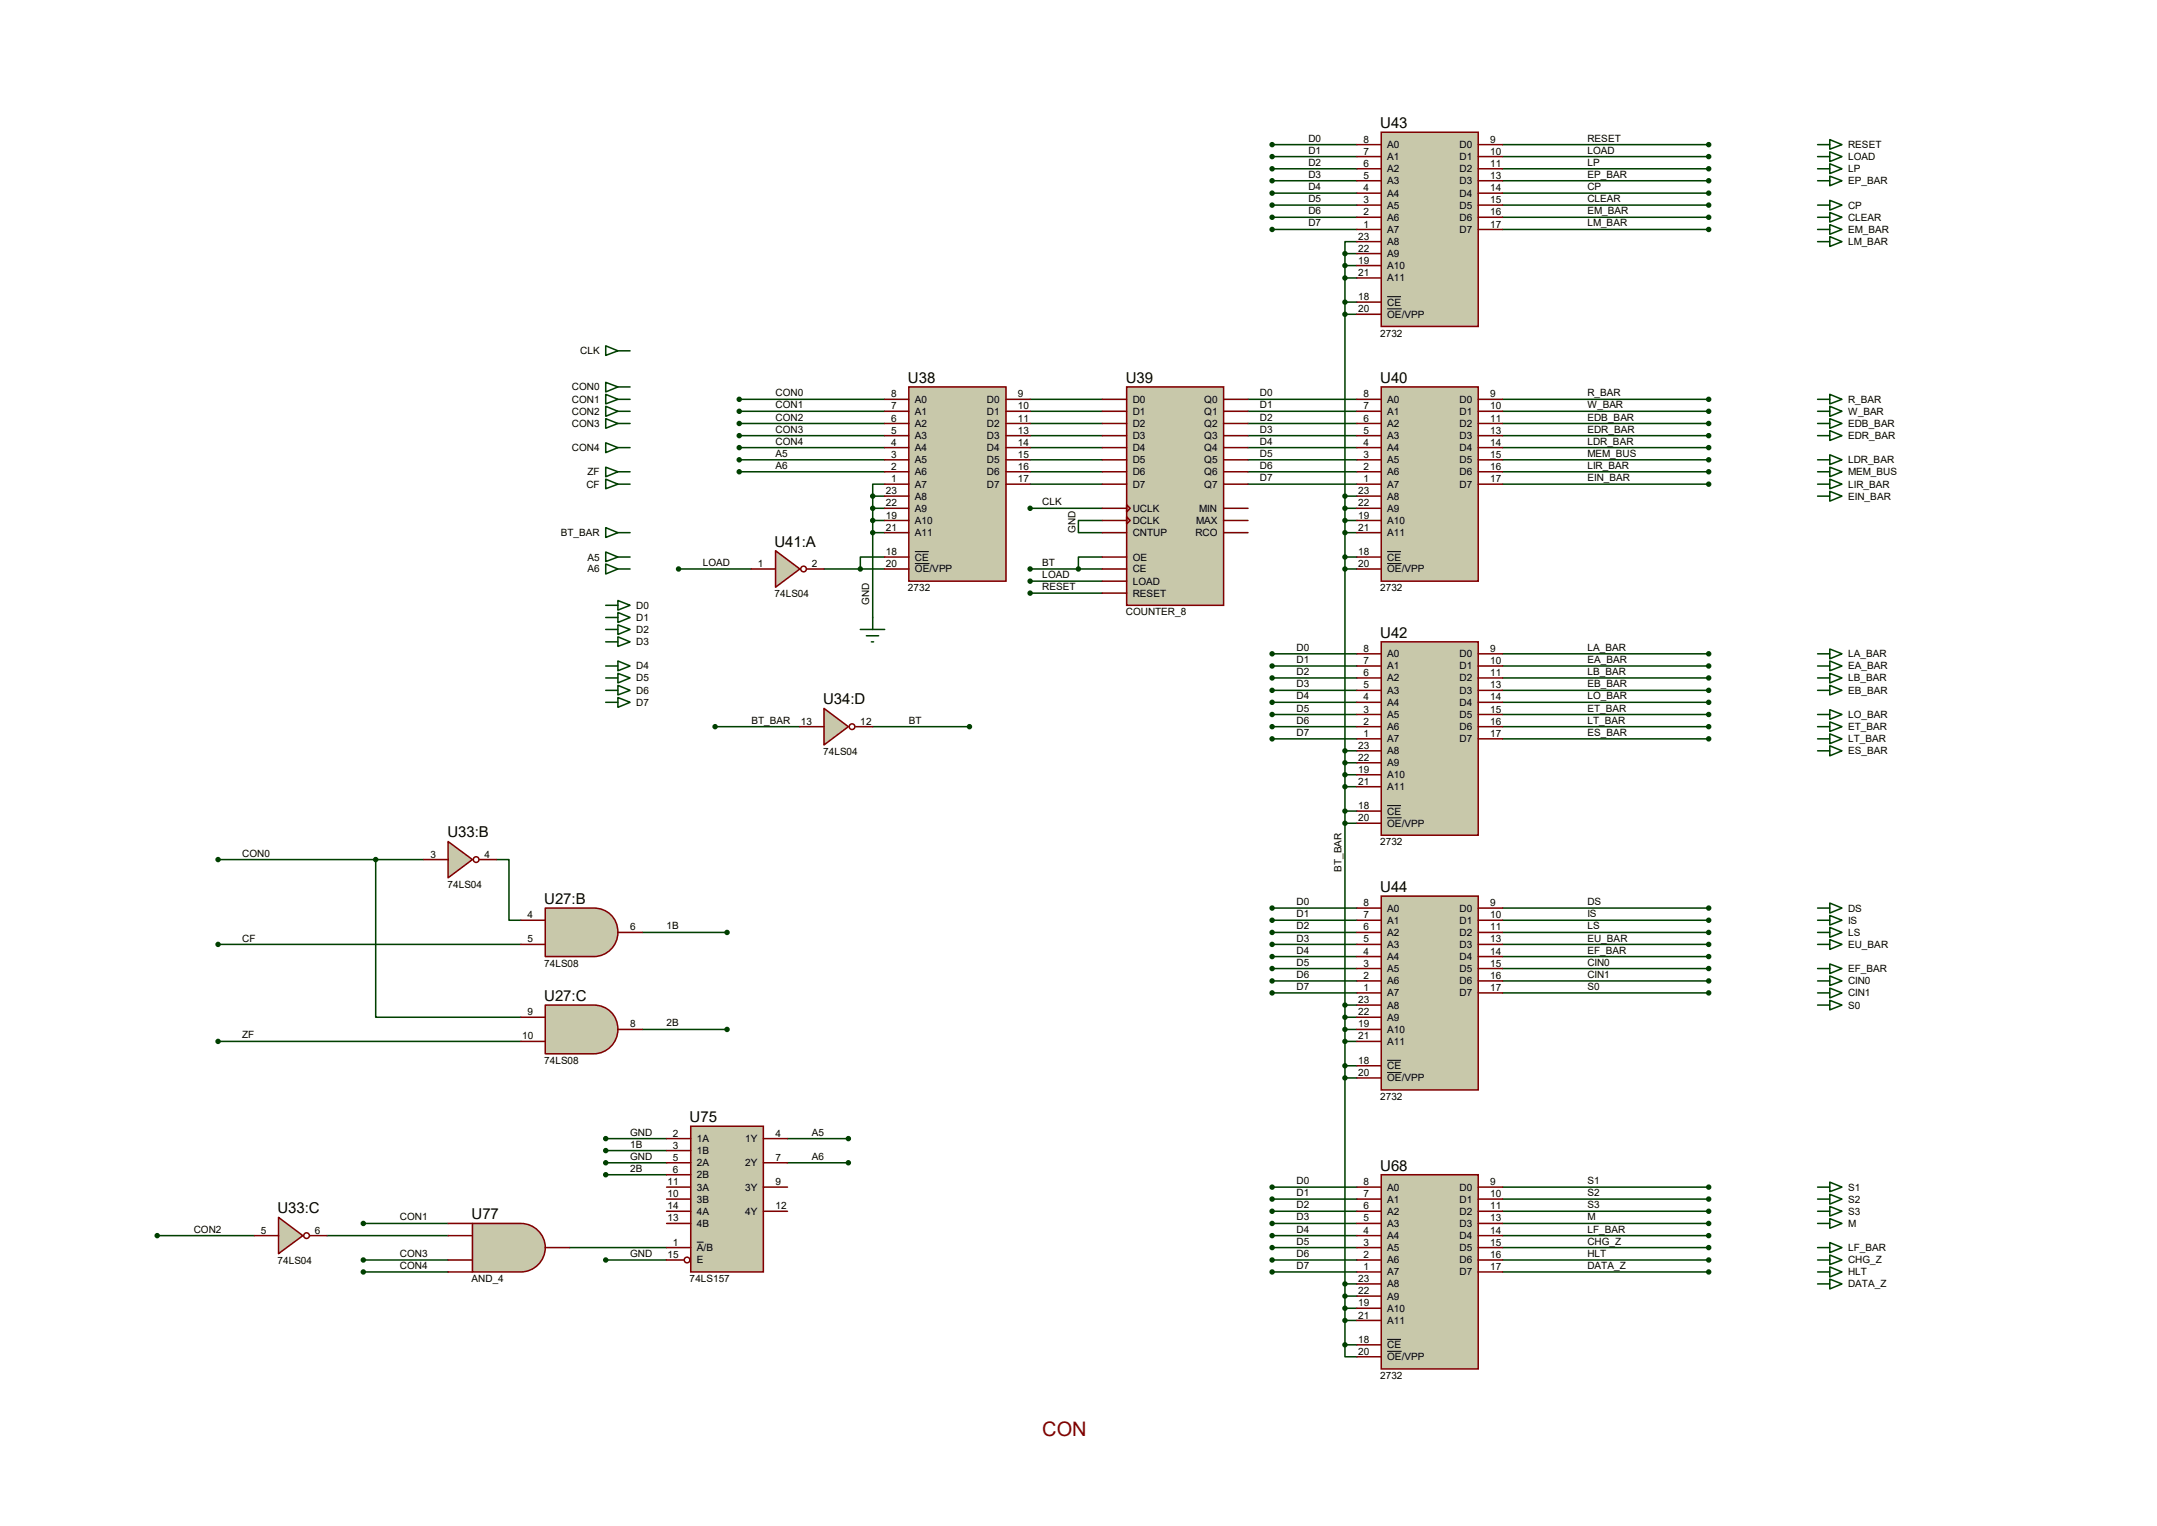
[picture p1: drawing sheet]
<svg xmlns="http://www.w3.org/2000/svg" width="420mm" height="297mm" viewBox="0 0 420 297" stroke-linecap="round" stroke-linejoin="round" font-family="sans-serif">
<g fill="none" stroke="#004000" stroke-width=".3">
<path d="M247.7 28.2h16.5M247.7 30.5h16.5M247.7 32.9h16.5M247.7 35.2h16.5M247.7 37.6h16.5M247.7 39.9h16.5M292.6 28.2h40.1M292.6 30.5h40.1M292.6 32.9h40.1M292.6 35.2h40.1M292.6 37.6h40.1M292.6 39.9h40.1"/>
<path d="M353.9 32.9h2.4M353.9 35.2h2.4M353.9 39.9h2.4M356.3 31.9l2.3 1-2.3 .9zM356.3 34.3l2.3 .9-2.3 1zM356.3 39l2.3 .9-2.3 1zM247.7 42.3h16.5M247.7 44.7h16.5M261.9 49.4v212.3M261.9 49.4h2.3M261.9 51.7h2.3M261.9 54.1h2.3"/>
<path d="M261.9 58.8h2.3M264.2 47h-2.3v2.4M292.6 42.3h40.1M292.6 44.7h40.1M353.9 42.3h2.4M353.9 47h2.4M356.3 41.4l2.3 .9-2.3 .9zM356.3 46.1l2.3 .9-2.3 1zM117.9 74.4l2.4 .9-2.4 1zM117.9 76.8l2.4 .9-2.4 .9zM117.9 79.1l2.4 1-2.4 .9zM120.3 77.7h2.4"/>
<path d="M120.3 75.3h2.4M143.9 77.7h28.4M200.6 77.7h14M243 77.7h21.2M261.9 61.2h2.3M292.6 77.7h40.1M353.9 77.7h2.4M356.3 76.8l2.3 .9-2.3 .9zM356.3 79.1l2.3 1-2.3 .9zM117.9 81.5l2.4 .9-2.4 1zM117.9 86.2l2.4 .9-2.4 1zM120.3 80.1h2.4"/>
<path d="M120.3 82.4h2.4M120.3 87.1h2.4M143.9 80.1h28.4M143.9 82.4h28.4M143.9 84.8h28.4M143.9 87.1h28.4M143.9 89.5h28.4M143.9 91.8h28.4M169.9 98.9h2.4M169.9 96.6v23.6M169.9 96.6h2.4M172.3 94.2h-2.4v2.4"/>
<path d="M200.6 98.9h14M200.6 80.1h14M200.6 82.4h14M200.6 84.8h14M200.6 87.1h14M200.6 89.5h14M200.6 91.8h14M200.6 94.2h14M243 80.1h21.2M243 82.4h21.2M243 84.8h21.2M243 87.1h21.2"/>
<path d="M243 89.5h21.2M243 91.8h21.2M243 94.2h21.2M261.9 98.9h2.3M261.9 96.6h2.3M292.6 80.1h40.1M292.6 82.4h40.1M292.6 84.8h40.1M292.6 87.1h40.1M292.6 89.5h40.1M292.6 91.8h40.1M292.6 94.2h40.1"/>
<path d="M353.9 80.1h2.4M132.1 110.7h14.2M160.4 110.7h11.9M169.9 101.3h2.4M169.9 103.7h2.4M172.3 108.4h-4.8v2.3M200.6 110.7h14M200.6 113.1h14M200.6 115.4h14M214.6 101.3h-4.6v2.4h4.6M214.6 108.4h-4.6v2.3M261.9 101.3h2.3"/>
<path d="M261.9 103.7h2.3M261.9 108.4h2.3M261.9 110.7h2.3M247.7 127.3h16.5M247.7 129.6h16.5M247.7 132h16.5M247.7 134.4h16.5M247.7 136.7h16.5M247.7 139.1h16.5M292.6 127.3h40.1M292.6 129.6h40.1M292.6 132h40.1"/>
<path d="M292.6 134.4h40.1M292.6 136.7h40.1M292.6 139.1h40.1M139.2 141.4h16.5M169.9 141.4h18.9M247.7 141.4h16.5M247.7 143.8h16.5M261.9 148.5h2.3M261.9 150.8h2.3M261.9 153.1h2.3M261.9 157.9h2.3M261.9 146.1h2.3"/>
<path d="M292.6 141.4h40.1M292.6 143.8h40.1M42.5 167.3h40M73.2 167.3v30.7h28.2M96.7 167.3h2.4v11.8h2.3M247.7 176.7h16.5M247.7 179.1h16.5M261.9 160.2h2.3M292.6 176.7h40.1M292.6 179.1h40.1M42.5 183.8h58.9M125.1 181.5h16.5"/>
<path d="M247.7 181.5h16.5M247.7 183.8h16.5M247.7 186.2h16.5M247.7 188.5h16.5M247.7 190.9h16.5M247.7 193.3h16.5M261.9 198h2.3M261.9 195.6h2.3M292.6 181.5h40.1M292.6 183.8h40.1M292.6 186.2h40.1M292.6 188.5h40.1"/>
<path d="M292.6 190.9h40.1M292.6 193.3h40.1M42.5 202.7h58.9M125.1 200.4h16.5M261.9 200.4h2.3M261.9 202.7h2.3M261.9 207.4h2.3M261.9 209.8h2.3M70.7 238.1h16.5M117.9 221.6h11.9M117.9 226.3h11.9M117.9 228.6h11.9"/>
<path d="M117.9 223.9h11.9M153.3 221.6h11.9M153.3 226.3h11.9M247.7 231.1h16.5M247.7 233.4h16.5M247.7 235.8h16.5M247.7 238.1h16.5M292.6 231.1h40.1M292.6 233.4h40.1M292.6 235.8h40.1M292.6 238.1h40.1M30.6 240.5h18.9"/>
<path d="M63.7 240.5h23.5M70.7 245.2h16.5M70.7 247.6h16.5M110.9 242.8h18.9M117.9 245.2h11.9M247.7 240.5h16.5M247.7 242.8h16.5M247.7 245.2h16.5M247.7 247.6h16.5M261.9 249.9h2.3M261.9 252.3h2.3M261.9 254.6h2.3"/>
<path d="M261.9 257h2.3M292.6 240.5h40.1M292.6 242.8h40.1M292.6 245.2h40.1M292.6 247.6h40.1M261.9 261.7v2.4h2.3M261.9 261.7h2.3"/>
</g>
<path d="M177 75.3h18.9v37.8h-18.9z" fill="#c8c8aa" stroke="#800000" stroke-width=".3"/>
<g fill="none" stroke="#800000" stroke-width=".3">
<path d="M172.3 77.7h4.7M195.9 77.7h4.7M172.3 80.1h4.7M172.3 82.4h4.7M172.3 84.8h4.7M172.3 87.1h4.7M172.3 89.5h4.7M172.3 91.8h4.7M172.3 94.2h4.7M172.3 96.6h4.7M172.3 98.9h4.7M195.9 80.1h4.7"/>
<path d="M195.9 82.4h4.7M195.9 84.8h4.7M195.9 87.1h4.7M195.9 89.5h4.7M195.9 91.8h4.7M195.9 94.2h4.7M172.3 101.3h4.7M172.3 103.7h4.7M172.3 108.4h4.7M172.3 110.7h4.7"/>
</g>
<path d="M178.1 107.4h2.7M178.1 109.7h2.9" fill="none" stroke="#000" stroke-width=".19"/>
<path d="M268.9 75.3h18.9v37.8h-18.9z" fill="#c8c8aa" stroke="#800000" stroke-width=".3"/>
<g fill="none" stroke="#800000" stroke-width=".3">
<path d="M264.2 77.7h4.7M287.8 77.7h4.8M264.2 80.1h4.7M264.2 82.4h4.7M264.2 84.8h4.7M264.2 87.1h4.7M264.2 89.5h4.7M264.2 91.8h4.7M264.2 94.2h4.7M264.2 96.6h4.7M264.2 98.9h4.7M287.8 80.1h4.8"/>
<path d="M287.8 82.4h4.8M287.8 84.8h4.8M287.8 87.1h4.8M287.8 89.5h4.8M287.8 91.8h4.8M287.8 94.2h4.8M264.2 101.3h4.7M264.2 103.7h4.7M264.2 108.4h4.7M264.2 110.7h4.7"/>
</g>
<path d="M270.1 107.4h2.7M270.1 109.7h2.8" fill="none" stroke="#000" stroke-width=".19"/>
<g fill="#004000" stroke="#004000" stroke-width=".3">
<circle cx="169.9" cy="98.9" r=".38"/>
<circle cx="169.9" cy="101.3" r=".38"/>
<circle cx="169.9" cy="103.7" r=".38"/>
<circle cx="261.9" cy="98.9" r=".38"/>
<circle cx="261.9" cy="101.3" r=".38"/>
<circle cx="261.9" cy="103.7" r=".38"/>
<circle cx="261.9" cy="108.4" r=".38"/>
<circle cx="261.9" cy="110.7" r=".38"/>
<circle cx="169.9" cy="96.6" r=".38"/>
</g>
<path d="M167.5 122.5h4.8M168.7 123.7h2.4M169.7 124.9h.4M169.9 120.2v2.3" fill="none" stroke="#004000" stroke-width=".3"/>
<path d="M268.9 124.9h18.9v37.7h-18.9z" fill="#c8c8aa" stroke="#800000" stroke-width=".3"/>
<g fill="none" stroke="#800000" stroke-width=".3">
<path d="M264.2 127.3h4.7M264.2 129.6h4.7M264.2 132h4.7M264.2 134.4h4.7M264.2 136.7h4.7M264.2 139.1h4.7M287.8 127.3h4.8M287.8 129.6h4.8M287.8 132h4.8M287.8 134.4h4.8M287.8 136.7h4.8M287.8 139.1h4.8"/>
<path d="M264.2 141.4h4.7M264.2 143.8h4.7M264.2 146.1h4.7M264.2 148.5h4.7M264.2 150.8h4.7M264.2 153.1h4.7M264.2 157.9h4.7M287.8 141.4h4.8M287.8 143.8h4.8M264.2 160.2h4.7"/>
</g>
<path d="M270.1 156.8h2.7M270.1 159.2h2.8" fill="none" stroke="#000" stroke-width=".19"/>
<path d="M268.9 25.7h18.9v37.8h-18.9z" fill="#c8c8aa" stroke="#800000" stroke-width=".3"/>
<g fill="none" stroke="#800000" stroke-width=".3">
<path d="M264.2 28.2h4.7M264.2 30.5h4.7M264.2 32.9h4.7M264.2 35.2h4.7M264.2 37.6h4.7M264.2 39.9h4.7M287.8 28.2h4.8M287.8 30.5h4.8M287.8 32.9h4.8M287.8 35.2h4.8M287.8 37.6h4.8M287.8 39.9h4.8"/>
<path d="M264.2 42.3h4.7M264.2 44.7h4.7M264.2 47h4.7M264.2 49.4h4.7M264.2 51.7h4.7M264.2 54.1h4.7M264.2 58.8h4.7M287.8 42.3h4.8M287.8 44.7h4.8M264.2 61.2h4.7"/>
</g>
<path d="M270.1 57.7h2.7M270.1 60.1h2.8" fill="none" stroke="#000" stroke-width=".19"/>
<path d="M268.9 174.4h18.9v37.7h-18.9z" fill="#c8c8aa" stroke="#800000" stroke-width=".3"/>
<g fill="none" stroke="#800000" stroke-width=".3">
<path d="M264.2 176.7h4.7M264.2 179.1h4.7M287.8 176.7h4.8M287.8 179.1h4.8M264.2 181.5h4.7M264.2 183.8h4.7M264.2 186.2h4.7M264.2 188.5h4.7M264.2 190.9h4.7M264.2 193.3h4.7M264.2 195.6h4.7M264.2 198h4.7"/>
<path d="M287.8 181.5h4.8M287.8 183.8h4.8M287.8 186.2h4.8M287.8 188.5h4.8M287.8 190.9h4.8M287.8 193.3h4.8M264.2 200.4h4.7M264.2 202.7h4.7M264.2 207.4h4.7M264.2 209.8h4.7"/>
</g>
<path d="M270.1 206.4h2.7M270.1 208.7h2.8" fill="none" stroke="#000" stroke-width=".19"/>
<g fill="#004000" stroke="#004000" stroke-width=".3">
<circle cx="261.9" cy="49.4" r=".38"/>
<circle cx="261.9" cy="51.7" r=".38"/>
<circle cx="261.9" cy="54.1" r=".38"/>
<circle cx="261.9" cy="58.8" r=".38"/>
<circle cx="261.9" cy="148.5" r=".38"/>
<circle cx="261.9" cy="150.8" r=".38"/>
<circle cx="261.9" cy="153.1" r=".38"/>
<circle cx="261.9" cy="157.9" r=".38"/>
<circle cx="261.9" cy="198" r=".38"/>
<circle cx="261.9" cy="200.4" r=".38"/>
<circle cx="261.9" cy="202.7" r=".38"/>
<circle cx="261.9" cy="207.4" r=".38"/>
<circle cx="261.9" cy="96.6" r=".38"/>
<circle cx="261.9" cy="61.2" r=".38"/>
<circle cx="261.9" cy="195.6" r=".38"/>
<circle cx="261.9" cy="160.2" r=".38"/>
<circle cx="261.9" cy="146.1" r=".38"/>
<circle cx="247.7" cy="28.2" r=".38"/>
<circle cx="247.7" cy="30.5" r=".38"/>
<circle cx="247.7" cy="32.9" r=".38"/>
<circle cx="247.7" cy="35.2" r=".38"/>
<circle cx="247.7" cy="37.6" r=".38"/>
<circle cx="247.7" cy="39.9" r=".38"/>
<circle cx="247.7" cy="42.3" r=".38"/>
<circle cx="247.7" cy="44.7" r=".38"/>
<circle cx="247.7" cy="127.3" r=".38"/>
<circle cx="247.7" cy="129.6" r=".38"/>
<circle cx="247.7" cy="132" r=".38"/>
<circle cx="247.7" cy="134.4" r=".38"/>
<circle cx="247.7" cy="136.7" r=".38"/>
<circle cx="247.7" cy="139.1" r=".38"/>
<circle cx="247.7" cy="141.4" r=".38"/>
<circle cx="247.7" cy="143.8" r=".38"/>
<circle cx="247.7" cy="176.7" r=".38"/>
<circle cx="247.7" cy="179.1" r=".38"/>
<circle cx="247.7" cy="181.5" r=".38"/>
<circle cx="247.7" cy="183.8" r=".38"/>
<circle cx="247.7" cy="186.2" r=".38"/>
<circle cx="247.7" cy="188.5" r=".38"/>
<circle cx="247.7" cy="190.9" r=".38"/>
<circle cx="247.7" cy="193.3" r=".38"/>
</g>
<g fill="none" stroke="#004000" stroke-width=".3">
<path d="M117.9 67.3l2.4 1-2.4 .9zM120.3 68.3h2.4M117.9 90.9l2.4 .9-2.4 1zM117.9 93.3l2.4 .9-2.4 .9zM120.3 91.8h2.4M120.3 94.2h2.4M353.9 91.8h2.4M353.9 94.2h2.4M353.9 82.4h2.4M353.9 84.8h2.4M353.9 89.5h2.4M356.3 81.5l2.3 .9-2.3 1z"/>
<path d="M356.3 83.8l2.3 1-2.3 .9zM356.3 88.5l2.3 1-2.3 .9zM356.3 90.9l2.3 .9-2.3 1zM356.3 93.3l2.3 .9-2.3 .9zM117.9 102.7l2.4 1-2.4 .9zM120.3 103.7h2.4"/>
</g>
<path d="M219.4 75.3h18.9v42.5h-18.9z" fill="#c8c8aa" stroke="#800000" stroke-width=".3"/>
<g fill="none" stroke="#800000" stroke-width=".3">
<path d="M214.6 77.7h4.8M238.3 77.7h4.7M214.6 80.1h4.8M214.6 82.4h4.8M214.6 84.8h4.8M214.6 98.9h4.8M214.6 87.1h4.8M214.6 89.5h4.8M214.6 91.8h4.8M214.6 94.2h4.8M219.4 98.3l.6 .6-.6 .8zM238.3 80.1h4.7"/>
<path d="M238.3 82.4h4.7M238.3 84.8h4.7M238.3 98.9h4.7M238.3 87.1h4.7M238.3 89.5h4.7M238.3 91.8h4.7M238.3 94.2h4.7M214.6 101.3h4.8M214.6 108.4h4.8M214.6 110.7h4.8M214.6 113.1h4.8M214.6 115.4h4.8"/>
<path d="M214.6 103.7h4.8M219.4 100.6l.6 .7-.6 .7zM238.3 101.3h4.7M238.3 103.7h4.7"/>
</g>
<g fill="#004000" stroke="#004000" stroke-width=".3">
<circle cx="200.6" cy="113.1" r=".38"/>
<circle cx="200.6" cy="115.4" r=".38"/>
<circle cx="200.6" cy="98.9" r=".38"/>
</g>
<path d="M151 107.2l4.7 3.5-4.7 3.6z" fill="#c8c8aa" stroke="#800000" stroke-width=".3"/>
<g fill="none" stroke="#800000" stroke-width=".3">
<path d="M146.3 110.7h4.7M157.1 110.7h3.3"/>
<circle cx="156.5" cy="110.7" r=".55"/>
</g>
<g fill="#004000" stroke="#004000" stroke-width=".3">
<circle cx="167.5" cy="110.7" r=".38"/>
<circle cx="132.1" cy="110.7" r=".38"/>
<circle cx="143.9" cy="77.7" r=".38"/>
<circle cx="143.9" cy="80.1" r=".38"/>
<circle cx="143.9" cy="82.4" r=".38"/>
<circle cx="143.9" cy="84.8" r=".38"/>
<circle cx="143.9" cy="87.1" r=".38"/>
<circle cx="332.7" cy="77.7" r=".38"/>
<circle cx="332.7" cy="80.1" r=".38"/>
<circle cx="332.7" cy="82.4" r=".38"/>
<circle cx="332.7" cy="84.8" r=".38"/>
<circle cx="332.7" cy="87.1" r=".38"/>
<circle cx="332.7" cy="89.5" r=".38"/>
<circle cx="332.7" cy="91.8" r=".38"/>
<circle cx="332.7" cy="94.2" r=".38"/>
<circle cx="332.7" cy="44.7" r=".38"/>
<circle cx="332.7" cy="42.3" r=".38"/>
<circle cx="332.7" cy="39.9" r=".38"/>
<circle cx="332.7" cy="37.6" r=".38"/>
<circle cx="332.7" cy="35.2" r=".38"/>
<circle cx="332.7" cy="32.9" r=".38"/>
<circle cx="332.7" cy="30.5" r=".38"/>
<circle cx="332.7" cy="28.2" r=".38"/>
<circle cx="210" cy="110.7" r=".38"/>
<circle cx="200.6" cy="110.7" r=".38"/>
</g>
<path d="M353.9 30.5h2.4M353.9 28.2h2.4M356.3 29.5l2.3 1-2.3 1zM356.3 27.2l2.3 1-2.3 .8zM353.9 44.7h2.4M356.3 43.7l2.3 1-2.3 .9zM353.9 96.6h2.4M356.3 95.6l2.3 1-2.3 .9z" fill="none" stroke="#004000" stroke-width=".3"/>
<path d="M160.4 137.9l4.8 3.5-4.8 3.6z" fill="#c8c8aa" stroke="#800000" stroke-width=".3"/>
<g fill="none" stroke="#800000" stroke-width=".3">
<path d="M155.7 141.4h4.7M166.6 141.4h3.3"/>
<circle cx="165.9" cy="141.4" r=".55"/>
</g>
<g fill="#004000" stroke="#004000" stroke-width=".3">
<circle cx="139.2" cy="141.4" r=".38"/>
<circle cx="188.8" cy="141.4" r=".38"/>
<circle cx="332.7" cy="127.3" r=".38"/>
<circle cx="332.7" cy="129.6" r=".38"/>
<circle cx="332.7" cy="132" r=".38"/>
<circle cx="332.7" cy="134.4" r=".38"/>
<circle cx="332.7" cy="136.7" r=".38"/>
<circle cx="332.7" cy="139.1" r=".38"/>
<circle cx="332.7" cy="141.4" r=".38"/>
<circle cx="332.7" cy="143.8" r=".38"/>
<circle cx="332.7" cy="176.7" r=".38"/>
<circle cx="332.7" cy="179.1" r=".38"/>
<circle cx="332.7" cy="181.5" r=".38"/>
<circle cx="332.7" cy="183.8" r=".38"/>
<circle cx="332.7" cy="186.2" r=".38"/>
<circle cx="332.7" cy="188.5" r=".38"/>
<circle cx="332.7" cy="190.9" r=".38"/>
<circle cx="332.7" cy="193.3" r=".38"/>
</g>
<g fill="none" stroke="#004000" stroke-width=".3">
<path d="M117.9 117.8h2.4M120.3 116.9l2.4 .9-2.4 .9zM120.3 119.2l2.4 1-2.4 1zM117.9 129.6h2.4M117.9 132h2.4M117.9 134.4h2.4M117.9 120.2h2.4M117.9 122.5h2.4M117.9 124.9h2.4M117.9 136.7h2.4M120.3 121.6l2.4 .9-2.4 1zM120.3 124l2.4 .9-2.4 .9z"/>
<path d="M120.3 128.7l2.4 .9-2.4 1zM120.3 131.1l2.4 .9-2.4 .9zM120.3 133.4l2.4 1-2.4 .9zM120.3 135.8l2.4 .9-2.4 1zM353.9 127.3h2.4M353.9 129.6h2.4M353.9 132h2.4M353.9 134.4h2.4M353.9 139.1h2.4M356.3 126.3l2.3 1-2.3 .9zM356.3 128.7l2.3 .9-2.3 1zM356.3 131.1l2.3 .9-2.3 .9z"/>
<path d="M356.3 133.4l2.3 1-2.3 .9zM356.3 138.1l2.3 1-2.3 .9zM353.9 141.4h2.4M353.9 143.8h2.4M353.9 146.1h2.4M356.3 140.5l2.3 .9-2.3 1zM356.3 142.8l2.3 1-2.3 .9zM356.3 145.2l2.3 .9-2.3 1z"/>
</g>
<path d="M268.9 228.6h18.9v37.8h-18.9z" fill="#c8c8aa" stroke="#800000" stroke-width=".3"/>
<g fill="none" stroke="#800000" stroke-width=".3">
<path d="M264.2 231.1h4.7M264.2 233.4h4.7M264.2 235.8h4.7M264.2 238.1h4.7M287.8 231.1h4.8M287.8 233.4h4.8M287.8 235.8h4.8M287.8 238.1h4.8M264.2 240.5h4.7M264.2 242.8h4.7M264.2 245.2h4.7M264.2 247.6h4.7"/>
<path d="M264.2 249.9h4.7M264.2 252.3h4.7M264.2 254.6h4.7M264.2 257h4.7M287.8 240.5h4.8M287.8 242.8h4.8M287.8 245.2h4.8M287.8 247.6h4.8M264.2 261.7h4.7M264.2 264.1h4.7"/>
</g>
<path d="M270.1 260.7h2.7M270.1 263h2.8" fill="none" stroke="#000" stroke-width=".19"/>
<g fill="#004000" stroke="#004000" stroke-width=".3">
<circle cx="332.7" cy="231.1" r=".38"/>
<circle cx="332.7" cy="233.4" r=".38"/>
<circle cx="332.7" cy="235.8" r=".38"/>
<circle cx="332.7" cy="238.1" r=".38"/>
<circle cx="332.7" cy="240.5" r=".38"/>
<circle cx="332.7" cy="242.8" r=".38"/>
<circle cx="332.7" cy="245.2" r=".38"/>
<circle cx="332.7" cy="247.6" r=".38"/>
<circle cx="247.7" cy="231.1" r=".38"/>
<circle cx="247.7" cy="233.4" r=".38"/>
<circle cx="247.7" cy="235.8" r=".38"/>
<circle cx="247.7" cy="238.1" r=".38"/>
<circle cx="247.7" cy="240.5" r=".38"/>
<circle cx="247.7" cy="242.8" r=".38"/>
<circle cx="247.7" cy="245.2" r=".38"/>
<circle cx="247.7" cy="247.6" r=".38"/>
<circle cx="261.9" cy="209.8" r=".38"/>
<circle cx="261.9" cy="249.9" r=".38"/>
<circle cx="261.9" cy="252.3" r=".38"/>
<circle cx="261.9" cy="254.6" r=".38"/>
<circle cx="261.9" cy="257" r=".38"/>
<circle cx="261.9" cy="261.7" r=".38"/>
</g>
<g fill="none" stroke="#004000" stroke-width=".3">
<path d="M353.9 176.7h2.4M353.9 179.1h2.4M356.3 175.8l2.3 .9-2.3 1zM356.3 178.2l2.3 .9-2.3 .9zM353.9 181.5h2.4M353.9 183.8h2.4M353.9 188.5h2.4M353.9 190.9h2.4M353.9 193.3h2.4M353.9 195.6h2.4M356.3 180.5l2.3 1-2.3 .9zM356.3 182.9l2.3 .9-2.3 1z"/>
<path d="M356.3 187.6l2.3 .9-2.3 1zM356.3 189.9l2.3 1-2.3 .9zM356.3 192.3l2.3 1-2.3 .9zM356.3 194.7l2.3 .9-2.3 1zM353.9 231.1h2.4M353.9 233.4h2.4M353.9 235.8h2.4M353.9 238.1h2.4M356.3 230.1l2.3 1-2.3 .8zM356.3 232.5l2.3 .9-2.3 1zM356.3 234.8l2.3 1-2.3 .9zM356.3 237.2l2.3 .9-2.3 1z"/>
<path d="M353.9 242.8h2.4M353.9 245.2h2.4M353.9 247.6h2.4M356.3 241.9l2.3 .9-2.3 1zM356.3 244.3l2.3 .9-2.3 .9zM356.3 246.6l2.3 1-2.3 .9z"/>
</g>
<path d="M134.5 219.2h14.1v28.4h-14.1z" fill="#c8c8aa" stroke="#800000" stroke-width=".3"/>
<g fill="none" stroke="#800000" stroke-width=".3">
<path d="M129.8 221.6h4.7M129.8 223.9h4.7M129.8 226.3h4.7M129.8 228.6h4.7M129.8 231.1h4.7M129.8 233.4h4.7M129.8 235.8h4.7M129.8 238.1h4.7M148.6 221.6h4.7M148.6 226.3h4.7M148.6 231.1h4.7M148.6 235.8h4.7"/>
<path d="M129.8 242.8h4.7M129.8 245.2h3.3"/>
<circle cx="133.8" cy="245.2" r=".55"/>
</g>
<path d="M135.7 241.8h1.3" fill="none" stroke="#000" stroke-width=".19"/>
<g fill="#004000" stroke="#004000" stroke-width=".3">
<circle cx="165.2" cy="221.6" r=".38"/>
<circle cx="165.2" cy="226.3" r=".38"/>
<circle cx="117.9" cy="221.6" r=".38"/>
<circle cx="117.9" cy="226.3" r=".38"/>
<circle cx="117.9" cy="228.6" r=".38"/>
<circle cx="117.9" cy="245.2" r=".38"/>
<circle cx="143.9" cy="89.5" r=".38"/>
<circle cx="143.9" cy="91.8" r=".38"/>
</g>
<path d="M92 238.1h9.4a4.7 4.7 0 0 1 4.8 4.7 4.7 4.7 0 0 1-4.8 4.8h-9.4z" fill="#c8c8aa" stroke="#800000" stroke-width=".3"/>
<path d="M87.2 238.1h4.8M87.2 240.5h4.8M87.2 245.2h4.8M87.2 247.6h4.8M106.2 242.8h4.7" fill="none" stroke="#800000" stroke-width=".3"/>
<g fill="#004000" stroke="#004000" stroke-width=".3">
<circle cx="70.7" cy="245.2" r=".38"/>
<circle cx="70.7" cy="247.6" r=".38"/>
</g>
<path d="M54.2 236.9l4.8 3.6-4.8 3.5z" fill="#c8c8aa" stroke="#800000" stroke-width=".3"/>
<g fill="none" stroke="#800000" stroke-width=".3">
<path d="M49.5 240.5h4.7M60.4 240.5h3.3"/>
<circle cx="59.7" cy="240.5" r=".55"/>
</g>
<g fill="#004000" stroke="#004000" stroke-width=".3">
<circle cx="30.6" cy="240.5" r=".38"/>
<circle cx="70.7" cy="238.1" r=".38"/>
</g>
<path d="M106.2 176.7h9.4a4.7 4.7 0 0 1 4.7 4.8 4.7 4.7 0 0 1-4.7 4.7h-9.4z" fill="#c8c8aa" stroke="#800000" stroke-width=".3"/>
<path d="M101.4 179.1h4.8M101.4 183.8h4.8M120.3 181.5h4.8" fill="none" stroke="#800000" stroke-width=".3"/>
<path d="M106.2 195.6h9.4a4.7 4.7 0 0 1 4.7 4.8 4.7 4.7 0 0 1-4.7 4.7h-9.4z" fill="#c8c8aa" stroke="#800000" stroke-width=".3"/>
<path d="M101.4 198h4.8M101.4 202.7h4.8M120.3 200.4h4.8" fill="none" stroke="#800000" stroke-width=".3"/>
<g fill="#004000" stroke="#004000" stroke-width=".3">
<circle cx="141.6" cy="181.5" r=".38"/>
<circle cx="141.6" cy="200.4" r=".38"/>
<circle cx="117.9" cy="223.9" r=".38"/>
</g>
<path d="M87.2 163.8l4.8 3.5-4.8 3.6z" fill="#c8c8aa" stroke="#800000" stroke-width=".3"/>
<g fill="none" stroke="#800000" stroke-width=".3">
<path d="M82.5 167.3h4.7M93.4 167.3h3.3"/>
<circle cx="92.7" cy="167.3" r=".55"/>
</g>
<g fill="#004000" stroke="#004000" stroke-width=".3">
<circle cx="42.5" cy="167.3" r=".38"/>
<circle cx="73.2" cy="167.3" r=".38"/>
<circle cx="42.5" cy="183.8" r=".38"/>
<circle cx="42.5" cy="202.7" r=".38"/>
</g>
<path d="M117.9 107.4l2.4 1-2.4 .9zM117.9 109.8l2.4 .9-2.4 1zM120.3 108.4h2.4M120.3 110.7h2.4M353.9 249.9h2.4M356.3 249l2.3 .9-2.3 1z" fill="none" stroke="#004000" stroke-width=".3"/>
<text font-size="3.9" fill="#800000" x="202.9" y="279.4">CON</text>
<g font-size="2.9">
<text x="268.7" y="25">U43</text>
<text x="176.8" y="74.5">U38</text>
<text x="219.2" y="74.5">U39</text>
<text x="268.7" y="74.5">U40</text>
<text x="150.8" y="106.4">U41:A</text>
<text x="268.7" y="124.1">U42</text>
<text x="160.3" y="137.1">U34:D</text>
<text x="87.1" y="162.9">U33:B</text>
<text x="268.7" y="173.6">U44</text>
<text x="106" y="175.9">U27:B</text>
<text x="106" y="194.8">U27:C</text>
<text x="134.3" y="218.4">U75</text>
<text x="268.7" y="227.9">U68</text>
<text x="54" y="236.1">U33:C</text>
<text x="91.8" y="237.3">U77</text>
</g>
<g font-size="1.9">
<text x="254.8" y="27.6">D0</text>
<text x="254.8" y="29.9">D1</text>
<text x="265.5" y="27.8">8</text>
<text x="270.1" y="28.8">A0</text>
<text x="284.2" y="28.8">D0</text>
<text x="290.2" y="27.8">9</text>
<text x="309.1" y="29.9">LOAD</text>
<text x="309.1" y="27.6">RESET</text>
<text x="359.8" y="28.8">RESET</text>
<text x="254.8" y="32.3">D2</text>
<text x="254.8" y="34.7">D3</text>
<text x="265.5" y="30.1">7</text>
<text x="265.5" y="32.5">6</text>
<text x="265.5" y="34.8">5</text>
<text x="270.1" y="31.2">A1</text>
<text x="270.1" y="33.5">A2</text>
<text x="270.1" y="35.9">A3</text>
<text x="284.2" y="31.2">D1</text>
<text x="284.2" y="33.5">D2</text>
<text x="284.2" y="35.9">D3</text>
<text x="290.2" y="30.1">10</text>
<text x="290.2" y="32.5">11</text>
<text x="290.2" y="34.8">13</text>
<text x="309.1" y="34.7">EP_BAR</text>
<text x="309.1" y="32.3">LP</text>
<text x="359.8" y="33.5">LP</text>
<text x="359.8" y="35.9">EP_BAR</text>
<text x="359.8" y="31.2">LOAD</text>
<text x="254.8" y="37">D4</text>
<text x="254.8" y="39.3">D5</text>
<text x="254.8" y="41.7">D6</text>
<text x="265.5" y="37.2">4</text>
<text x="265.5" y="39.5">3</text>
<text x="265.5" y="41.9">2</text>
<text x="270.1" y="38.3">A4</text>
<text x="270.1" y="40.6">A5</text>
<text x="284.2" y="38.3">D4</text>
<text x="284.2" y="40.6">D5</text>
<text x="290.2" y="37.2">14</text>
<text x="290.2" y="39.5">15</text>
<text x="290.2" y="41.9">16</text>
<text x="309.1" y="41.7">EM_BAR</text>
<text x="309.1" y="39.3">CLEAR</text>
<text x="309.1" y="37">CP</text>
<text x="359.8" y="40.6">CP</text>
<text x="254.8" y="44.1">D7</text>
<text x="264.5" y="46.7">23</text>
<text x="265.5" y="44.3">1</text>
<text x="270.1" y="43">A6</text>
<text x="270.1" y="45.3">A7</text>
<text x="270.1" y="47.7">A8</text>
<text x="284.2" y="43">D6</text>
<text x="284.2" y="45.3">D7</text>
<text x="290.2" y="44.3">17</text>
<text x="309.1" y="44.1">LM_BAR</text>
<text x="359.8" y="43">CLEAR</text>
<text x="359.8" y="47.7">LM_BAR</text>
<text x="359.8" y="45.3">EM_BAR</text>
<text x="264.5" y="49">22</text>
<text x="264.5" y="51.3">19</text>
<text x="264.5" y="53.7">21</text>
<text x="270.1" y="50">A9</text>
<text x="270.1" y="52.4">A10</text>
<text x="264.5" y="58.4">18</text>
<text x="270.1" y="54.8">A11</text>
<text x="270.1" y="59.5">CE</text>
<text x="264.5" y="60.8">20</text>
<text x="268.7" y="65.5">2732</text>
<text x="270.1" y="61.8">OE/VPP</text>
<text x="113" y="69">CLK</text>
<text x="111.3" y="76">CON0</text>
<text x="151" y="77.1">CON0</text>
<text x="173.5" y="77.3">8</text>
<text x="198.2" y="77.3">9</text>
<text x="245.3" y="77.1">D0</text>
<text x="265.5" y="77.3">8</text>
<text x="290.2" y="77.3">9</text>
<text x="309.1" y="77.1">R_BAR</text>
<text x="111.3" y="78.4">CON1</text>
<text x="111.3" y="80.7">CON2</text>
<text x="111.3" y="83.1">CON3</text>
<text x="151" y="79.5">CON1</text>
<text x="151" y="81.9">CON2</text>
<text x="173.5" y="79.7">7</text>
<text x="173.5" y="82">6</text>
<text x="178.1" y="78.4">A0</text>
<text x="178.1" y="80.7">A1</text>
<text x="178.1" y="83.1">A2</text>
<text x="192.2" y="78.4">D0</text>
<text x="192.2" y="80.7">D1</text>
<text x="192.2" y="83.1">D2</text>
<text x="198.2" y="79.7">10</text>
<text x="198.2" y="82">11</text>
<text x="220.6" y="78.4">D0</text>
<text x="220.6" y="80.7">D1</text>
<text x="220.6" y="83.1">D2</text>
<text x="234.5" y="78.4">Q0</text>
<text x="234.5" y="80.7">Q1</text>
<text x="234.5" y="83.1">Q2</text>
<text x="245.3" y="79.5">D1</text>
<text x="245.3" y="81.9">D2</text>
<text x="265.5" y="79.7">7</text>
<text x="265.5" y="82">6</text>
<text x="270.1" y="78.4">A0</text>
<text x="270.1" y="80.7">A1</text>
<text x="270.1" y="83.1">A2</text>
<text x="284.2" y="78.4">D0</text>
<text x="284.2" y="80.7">D1</text>
<text x="284.2" y="83.1">D2</text>
<text x="290.2" y="79.7">10</text>
<text x="290.2" y="82">11</text>
<text x="309.1" y="79.5">W_BAR</text>
<text x="309.1" y="81.9">EDB_BAR</text>
<text x="359.8" y="78.4">R_BAR</text>
<text x="359.8" y="80.7">W_BAR</text>
<text x="359.8" y="83.1">EDB_BAR</text>
<text x="111.3" y="87.8">CON4</text>
<text x="151" y="84.2">CON3</text>
<text x="151" y="86.6">CON4</text>
<text x="151" y="88.9">A5</text>
<text x="173.5" y="84.4">5</text>
<text x="173.5" y="86.7">4</text>
<text x="173.5" y="89.1">3</text>
<text x="178.1" y="85.5">A3</text>
<text x="178.1" y="87.8">A4</text>
<text x="192.2" y="85.5">D3</text>
<text x="192.2" y="87.8">D4</text>
<text x="198.2" y="84.4">13</text>
<text x="198.2" y="86.7">14</text>
<text x="198.2" y="89.1">15</text>
<text x="220.6" y="85.5">D3</text>
<text x="220.6" y="87.8">D4</text>
<text x="234.5" y="85.5">Q3</text>
<text x="234.5" y="87.8">Q4</text>
<text x="245.3" y="84.2">D3</text>
<text x="245.3" y="86.6">D4</text>
<text x="245.3" y="88.9">D5</text>
<text x="265.5" y="84.4">5</text>
<text x="265.5" y="86.7">4</text>
<text x="265.5" y="89.1">3</text>
<text x="270.1" y="85.5">A3</text>
<text x="270.1" y="87.8">A4</text>
<text x="284.2" y="85.5">D3</text>
<text x="284.2" y="87.8">D4</text>
<text x="290.2" y="84.4">13</text>
<text x="290.2" y="86.7">14</text>
<text x="290.2" y="89.1">15</text>
<text x="309.1" y="84.2">EDR_BAR</text>
<text x="309.1" y="86.6">LDR_BAR</text>
<text x="309.1" y="88.9">MEM_BUS</text>
<text x="359.8" y="85.5">EDR_BAR</text>
<text x="114.2" y="94.9">CF</text>
<text x="114.4" y="92.5">ZF</text>
<text x="151" y="91.3">A6</text>
<text x="173.5" y="91.4">2</text>
<text x="173.5" y="93.9">1</text>
<text x="178.1" y="90.2">A5</text>
<text x="178.1" y="92.5">A6</text>
<text x="178.1" y="94.9">A7</text>
<text x="192.2" y="90.2">D5</text>
<text x="192.2" y="92.5">D6</text>
<text x="192.2" y="94.9">D7</text>
<text x="198.2" y="91.4">16</text>
<text x="198.2" y="93.9">17</text>
<text x="220.6" y="90.2">D5</text>
<text x="220.6" y="92.5">D6</text>
<text x="220.6" y="94.9">D7</text>
<text x="234.5" y="90.2">Q5</text>
<text x="234.5" y="92.5">Q6</text>
<text x="234.5" y="94.9">Q7</text>
<text x="245.3" y="91.3">D6</text>
<text x="245.3" y="93.6">D7</text>
<text x="265.5" y="91.4">2</text>
<text x="265.5" y="93.9">1</text>
<text x="270.1" y="90.2">A5</text>
<text x="270.1" y="92.5">A6</text>
<text x="270.1" y="94.9">A7</text>
<text x="284.2" y="90.2">D5</text>
<text x="284.2" y="92.5">D6</text>
<text x="284.2" y="94.9">D7</text>
<text x="290.2" y="91.4">16</text>
<text x="290.2" y="93.9">17</text>
<text x="309.1" y="91.3">LIR_BAR</text>
<text x="309.1" y="93.6">EIN_BAR</text>
<text x="359.8" y="90.2">LDR_BAR</text>
<text x="359.8" y="92.5">MEM_BUS</text>
<text x="359.8" y="94.9">LIR_BAR</text>
<text x="172.5" y="96.2">23</text>
<text x="172.5" y="98.6">22</text>
<text x="172.5" y="100.9">19</text>
<text x="178.1" y="97.2">A8</text>
<text x="178.1" y="99.6">A9</text>
<text x="178.1" y="102">A10</text>
<text x="202.9" y="98.4">CLK</text>
<text x="220.6" y="99.6">UCLK</text>
<text x="220.6" y="102">DCLK</text>
<text x="232.9" y="102">MAX</text>
<text x="233.5" y="99.6">MIN</text>
<text x="264.5" y="96.2">23</text>
<text x="264.5" y="98.6">22</text>
<text x="264.5" y="100.9">19</text>
<text x="270.1" y="97.2">A8</text>
<text x="270.1" y="99.6">A9</text>
<text x="270.1" y="102">A10</text>
<text x="359.8" y="97.2">EIN_BAR</text>
<text x="109.2" y="104.4">BT_BAR</text>
<text x="172.5" y="103.3">21</text>
<text x="178.1" y="104.4">A11</text>
<text x="209.4" y="103.7" transform="rotate(-90 209.4 103.7)">GND</text>
<text x="220.6" y="104.4">CNTUP</text>
<text x="232.7" y="104.4">RCO</text>
<text x="264.5" y="103.3">21</text>
<text x="270.1" y="104.4">A11</text>
<text x="114.4" y="109.1">A5</text>
<text x="114.4" y="111.4">A6</text>
<text x="136.8" y="110.2">LOAD</text>
<text x="147.5" y="110.4">1</text>
<text x="158.1" y="110.4">2</text>
<text x="172.5" y="108">18</text>
<text x="172.5" y="110.4">20</text>
<text x="178.1" y="109.1">CE</text>
<text x="178.1" y="111.4">OE/VPP</text>
<text x="202.9" y="112.5">LOAD</text>
<text x="202.9" y="110.2">BT</text>
<text x="220.6" y="109.1">OE</text>
<text x="220.6" y="111.4">CE</text>
<text x="220.6" y="113.8">LOAD</text>
<text x="264.5" y="108">18</text>
<text x="264.5" y="110.4">20</text>
<text x="270.1" y="109.1">CE</text>
<text x="270.1" y="111.4">OE/VPP</text>
<text x="123.9" y="118.5">D0</text>
<text x="150.8" y="116.2">74LS04</text>
<text x="169.2" y="117.8" transform="rotate(-90 169.2 117.8)">GND</text>
<text x="176.8" y="115.1">2732</text>
<text x="202.9" y="114.9">RESET</text>
<text x="219.2" y="119.8">COUNTER_8</text>
<text x="220.6" y="116.1">RESET</text>
<text x="268.7" y="115.1">2732</text>
<text x="123.9" y="120.9">D1</text>
<text x="123.9" y="123.2">D2</text>
<text x="123.9" y="125.6">D3</text>
<text x="123.9" y="130.3">D4</text>
<text x="252.4" y="126.7">D0</text>
<text x="252.4" y="129">D1</text>
<text x="252.4" y="131.4">D2</text>
<text x="265.5" y="126.9">8</text>
<text x="265.5" y="129.2">7</text>
<text x="265.5" y="131.6">6</text>
<text x="270.1" y="127.9">A0</text>
<text x="270.1" y="130.3">A1</text>
<text x="284.2" y="127.9">D0</text>
<text x="284.2" y="130.3">D1</text>
<text x="290.2" y="126.9">9</text>
<text x="290.2" y="129.2">10</text>
<text x="290.2" y="131.6">11</text>
<text x="309.1" y="126.7">LA_BAR</text>
<text x="309.1" y="129">EA_BAR</text>
<text x="309.1" y="131.4">LB_BAR</text>
<text x="359.8" y="127.9">LA_BAR</text>
<text x="359.8" y="130.3">EA_BAR</text>
<text x="123.9" y="132.6">D5</text>
<text x="123.9" y="135">D6</text>
<text x="123.9" y="137.4">D7</text>
<text x="252.4" y="133.8">D3</text>
<text x="252.4" y="136.1">D4</text>
<text x="265.5" y="134">5</text>
<text x="265.5" y="136.3">4</text>
<text x="270.1" y="132.6">A2</text>
<text x="270.1" y="135">A3</text>
<text x="270.1" y="137.4">A4</text>
<text x="284.2" y="132.6">D2</text>
<text x="284.2" y="135">D3</text>
<text x="284.2" y="137.4">D4</text>
<text x="290.2" y="134">13</text>
<text x="290.2" y="136.3">14</text>
<text x="309.1" y="133.8">EB_BAR</text>
<text x="309.1" y="136.1">LO_BAR</text>
<text x="359.8" y="132.6">LB_BAR</text>
<text x="359.8" y="135">EB_BAR</text>
<text x="146.3" y="140.8">BT_BAR</text>
<text x="155.9" y="141.1">13</text>
<text x="167.5" y="141.1">12</text>
<text x="177" y="140.8">BT</text>
<text x="252.4" y="138.5">D5</text>
<text x="252.4" y="140.8">D6</text>
<text x="252.4" y="143.2">D7</text>
<text x="265.5" y="138.7">3</text>
<text x="265.5" y="141.1">2</text>
<text x="265.5" y="143.4">1</text>
<text x="270.1" y="139.7">A5</text>
<text x="270.1" y="142.1">A6</text>
<text x="284.2" y="139.7">D5</text>
<text x="284.2" y="142.1">D6</text>
<text x="290.2" y="138.7">15</text>
<text x="290.2" y="141.1">16</text>
<text x="290.2" y="143.4">17</text>
<text x="309.1" y="138.5">ET_BAR</text>
<text x="309.1" y="140.8">LT_BAR</text>
<text x="309.1" y="143.2">ES_BAR</text>
<text x="359.8" y="139.7">LO_BAR</text>
<text x="359.8" y="142.1">ET_BAR</text>
<text x="160.3" y="146.9">74LS04</text>
<text x="264.5" y="145.8">23</text>
<text x="264.5" y="148.1">22</text>
<text x="270.1" y="144.5">A7</text>
<text x="270.1" y="146.8">A8</text>
<text x="270.1" y="149.1">A9</text>
<text x="284.2" y="144.5">D7</text>
<text x="359.8" y="144.5">LT_BAR</text>
<text x="359.8" y="146.8">ES_BAR</text>
<text x="264.5" y="150.4">19</text>
<text x="264.5" y="152.7">21</text>
<text x="270.1" y="151.5">A10</text>
<text x="270.1" y="153.8">A11</text>
<text x="264.5" y="157.5">18</text>
<text x="264.5" y="159.9">20</text>
<text x="270.1" y="158.5">CE</text>
<text x="270.1" y="160.9">OE/VPP</text>
<text x="47.2" y="166.7">CON0</text>
<text x="83.8" y="166.9">3</text>
<text x="94.4" y="166.9">4</text>
<text x="268.7" y="164.5">2732</text>
<text x="87.1" y="172.8">74LS04</text>
<text x="261.2" y="169.7" transform="rotate(-90 261.2 169.7)">BT_BAR</text>
<text x="102.7" y="178.7">4</text>
<text x="252.4" y="176.1">D0</text>
<text x="252.4" y="178.6">D1</text>
<text x="265.5" y="176.4">8</text>
<text x="265.5" y="178.7">7</text>
<text x="270.1" y="177.4">A0</text>
<text x="270.1" y="179.8">A1</text>
<text x="284.2" y="177.4">D0</text>
<text x="284.2" y="179.8">D1</text>
<text x="290.2" y="176.4">9</text>
<text x="290.2" y="178.7">10</text>
<text x="309.1" y="176.1">DS</text>
<text x="309.1" y="178.6">IS</text>
<text x="359.8" y="177.4">DS</text>
<text x="359.8" y="179.8">IS</text>
<text x="47.2" y="183.3">CF</text>
<text x="102.7" y="183.4">5</text>
<text x="122.7" y="181.1">6</text>
<text x="129.8" y="180.9">1B</text>
<text x="252.4" y="180.9">D2</text>
<text x="252.4" y="183.3">D3</text>
<text x="252.4" y="185.6">D4</text>
<text x="265.5" y="181.1">6</text>
<text x="265.5" y="183.4">5</text>
<text x="265.5" y="185.8">4</text>
<text x="270.1" y="182.2">A2</text>
<text x="270.1" y="184.5">A3</text>
<text x="284.2" y="182.2">D2</text>
<text x="284.2" y="184.5">D3</text>
<text x="290.2" y="181.1">11</text>
<text x="290.2" y="183.4">13</text>
<text x="290.2" y="185.8">14</text>
<text x="309.1" y="180.9">LS</text>
<text x="309.1" y="183.3">EU_BAR</text>
<text x="309.1" y="185.6">EF_BAR</text>
<text x="359.8" y="182.2">LS</text>
<text x="359.8" y="184.5">EU_BAR</text>
<text x="106" y="188.2">74LS08</text>
<text x="252.4" y="188">D5</text>
<text x="252.4" y="190.3">D6</text>
<text x="265.5" y="188.1">3</text>
<text x="265.5" y="190.5">2</text>
<text x="270.1" y="186.9">A4</text>
<text x="270.1" y="189.2">A5</text>
<text x="270.1" y="191.6">A6</text>
<text x="284.2" y="186.9">D4</text>
<text x="284.2" y="189.2">D5</text>
<text x="284.2" y="191.6">D6</text>
<text x="290.2" y="188.1">15</text>
<text x="290.2" y="190.5">16</text>
<text x="309.1" y="188">CIN0</text>
<text x="309.1" y="190.3">CIN1</text>
<text x="359.8" y="189.2">EF_BAR</text>
<text x="359.8" y="191.6">CIN0</text>
<text x="102.7" y="197.6">9</text>
<text x="252.4" y="192.7">D7</text>
<text x="264.5" y="195.2">23</text>
<text x="264.5" y="197.6">22</text>
<text x="265.5" y="192.9">1</text>
<text x="270.1" y="193.9">A7</text>
<text x="270.1" y="196.3">A8</text>
<text x="284.2" y="193.9">D7</text>
<text x="290.2" y="192.9">17</text>
<text x="309.1" y="192.7">S0</text>
<text x="359.8" y="193.9">CIN1</text>
<text x="359.8" y="196.3">S0</text>
<text x="47.2" y="202.1">ZF</text>
<text x="101.6" y="202.3">10</text>
<text x="122.7" y="200">8</text>
<text x="129.8" y="199.8">2B</text>
<text x="264.5" y="200">19</text>
<text x="264.5" y="202.3">21</text>
<text x="270.1" y="198.7">A9</text>
<text x="270.1" y="201">A10</text>
<text x="270.1" y="203.4">A11</text>
<text x="106" y="207">74LS08</text>
<text x="264.5" y="207.1">18</text>
<text x="264.5" y="209.4">20</text>
<text x="270.1" y="208.1">CE</text>
<text x="268.7" y="214.1">2732</text>
<text x="270.1" y="210.5">OE/VPP</text>
<text x="122.7" y="221">GND</text>
<text x="131" y="221.2">2</text>
<text x="151" y="221.2">4</text>
<text x="158.1" y="221">A5</text>
<text x="122.7" y="225.7">GND</text>
<text x="122.7" y="223.4">1B</text>
<text x="131" y="223.6">3</text>
<text x="131" y="225.9">5</text>
<text x="135.7" y="222.3">1A</text>
<text x="135.7" y="224.6">1B</text>
<text x="135.7" y="227">2A</text>
<text x="145.1" y="222.3">1Y</text>
<text x="145.1" y="227">2Y</text>
<text x="151" y="225.9">7</text>
<text x="158.1" y="225.7">A6</text>
<text x="122.7" y="228.1">2B</text>
<text x="130" y="230.7">11</text>
<text x="130" y="233">10</text>
<text x="131" y="228.3">6</text>
<text x="135.7" y="229.3">2B</text>
<text x="135.7" y="231.7">3A</text>
<text x="145.1" y="231.7">3Y</text>
<text x="151" y="230.7">9</text>
<text x="252.4" y="230.5">D0</text>
<text x="252.4" y="232.8">D1</text>
<text x="265.5" y="230.7">8</text>
<text x="265.5" y="233">7</text>
<text x="270.1" y="231.7">A0</text>
<text x="284.2" y="231.7">D0</text>
<text x="290.2" y="230.7">9</text>
<text x="290.2" y="233">10</text>
<text x="309.1" y="230.5">S1</text>
<text x="309.1" y="232.8">S2</text>
<text x="359.8" y="231.7">S1</text>
<text x="37.7" y="239.9">CON2</text>
<text x="77.9" y="237.5">CON1</text>
<text x="130" y="235.4">14</text>
<text x="130" y="237.7">13</text>
<text x="135.7" y="234.1">3B</text>
<text x="135.7" y="236.4">4A</text>
<text x="135.7" y="238.8">4B</text>
<text x="145.1" y="236.4">4Y</text>
<text x="151" y="235.4">12</text>
<text x="252.4" y="235.2">D2</text>
<text x="252.4" y="237.5">D3</text>
<text x="252.4" y="239.9">D4</text>
<text x="265.5" y="235.4">6</text>
<text x="265.5" y="237.7">5</text>
<text x="270.1" y="234.1">A1</text>
<text x="270.1" y="236.4">A2</text>
<text x="270.1" y="238.8">A3</text>
<text x="284.2" y="234.1">D1</text>
<text x="284.2" y="236.4">D2</text>
<text x="284.2" y="238.8">D3</text>
<text x="290.2" y="235.4">11</text>
<text x="290.2" y="237.7">13</text>
<text x="309.1" y="235.2">S3</text>
<text x="309.1" y="237.5">M</text>
<text x="309.1" y="239.9">LF_BAR</text>
<text x="359.8" y="234.1">S2</text>
<text x="359.8" y="236.4">S3</text>
<text x="359.8" y="238.8">M</text>
<text x="50.8" y="240.1">5</text>
<text x="54" y="246">74LS04</text>
<text x="61.3" y="240.1">6</text>
<text x="77.9" y="244.6">CON3</text>
<text x="122.7" y="244.6">GND</text>
<text x="130" y="244.9">15</text>
<text x="131" y="242.4">1</text>
<text x="135.7" y="243.5">A/B</text>
<text x="135.7" y="245.9">E</text>
<text x="252.4" y="242.2">D5</text>
<text x="252.4" y="244.6">D6</text>
<text x="265.5" y="240.1">4</text>
<text x="265.5" y="242.4">3</text>
<text x="265.5" y="244.9">2</text>
<text x="270.1" y="241.2">A4</text>
<text x="270.1" y="243.5">A5</text>
<text x="270.1" y="245.9">A6</text>
<text x="284.2" y="241.2">D4</text>
<text x="284.2" y="243.5">D5</text>
<text x="284.2" y="245.9">D6</text>
<text x="290.2" y="240.1">14</text>
<text x="290.2" y="242.4">15</text>
<text x="290.2" y="244.9">16</text>
<text x="309.1" y="242.2">CHG_Z</text>
<text x="309.1" y="244.6">HLT</text>
<text x="359.8" y="243.5">LF_BAR</text>
<text x="359.8" y="245.9">CHG_Z</text>
<text x="77.9" y="247">CON4</text>
<text x="91.8" y="249.6">AND_4</text>
<text x="134.3" y="249.6">74LS157</text>
<text x="252.4" y="247">D7</text>
<text x="264.5" y="249.5">23</text>
<text x="264.5" y="251.9">22</text>
<text x="265.5" y="247.2">1</text>
<text x="270.1" y="248.2">A7</text>
<text x="270.1" y="250.6">A8</text>
<text x="284.2" y="248.2">D7</text>
<text x="290.2" y="247.2">17</text>
<text x="309.1" y="247">DATA_Z</text>
<text x="359.8" y="248.2">HLT</text>
<text x="359.8" y="250.6">DATA_Z</text>
<text x="264.5" y="254.3">19</text>
<text x="264.5" y="256.6">21</text>
<text x="270.1" y="252.9">A9</text>
<text x="270.1" y="255.3">A10</text>
<text x="270.1" y="257.7">A11</text>
<text x="264.5" y="261.4">18</text>
<text x="264.5" y="263.7">20</text>
<text x="270.1" y="262.4">CE</text>
<text x="268.7" y="268.4">2732</text>
<text x="270.1" y="264.8">OE/VPP</text>
</g>
</svg>
